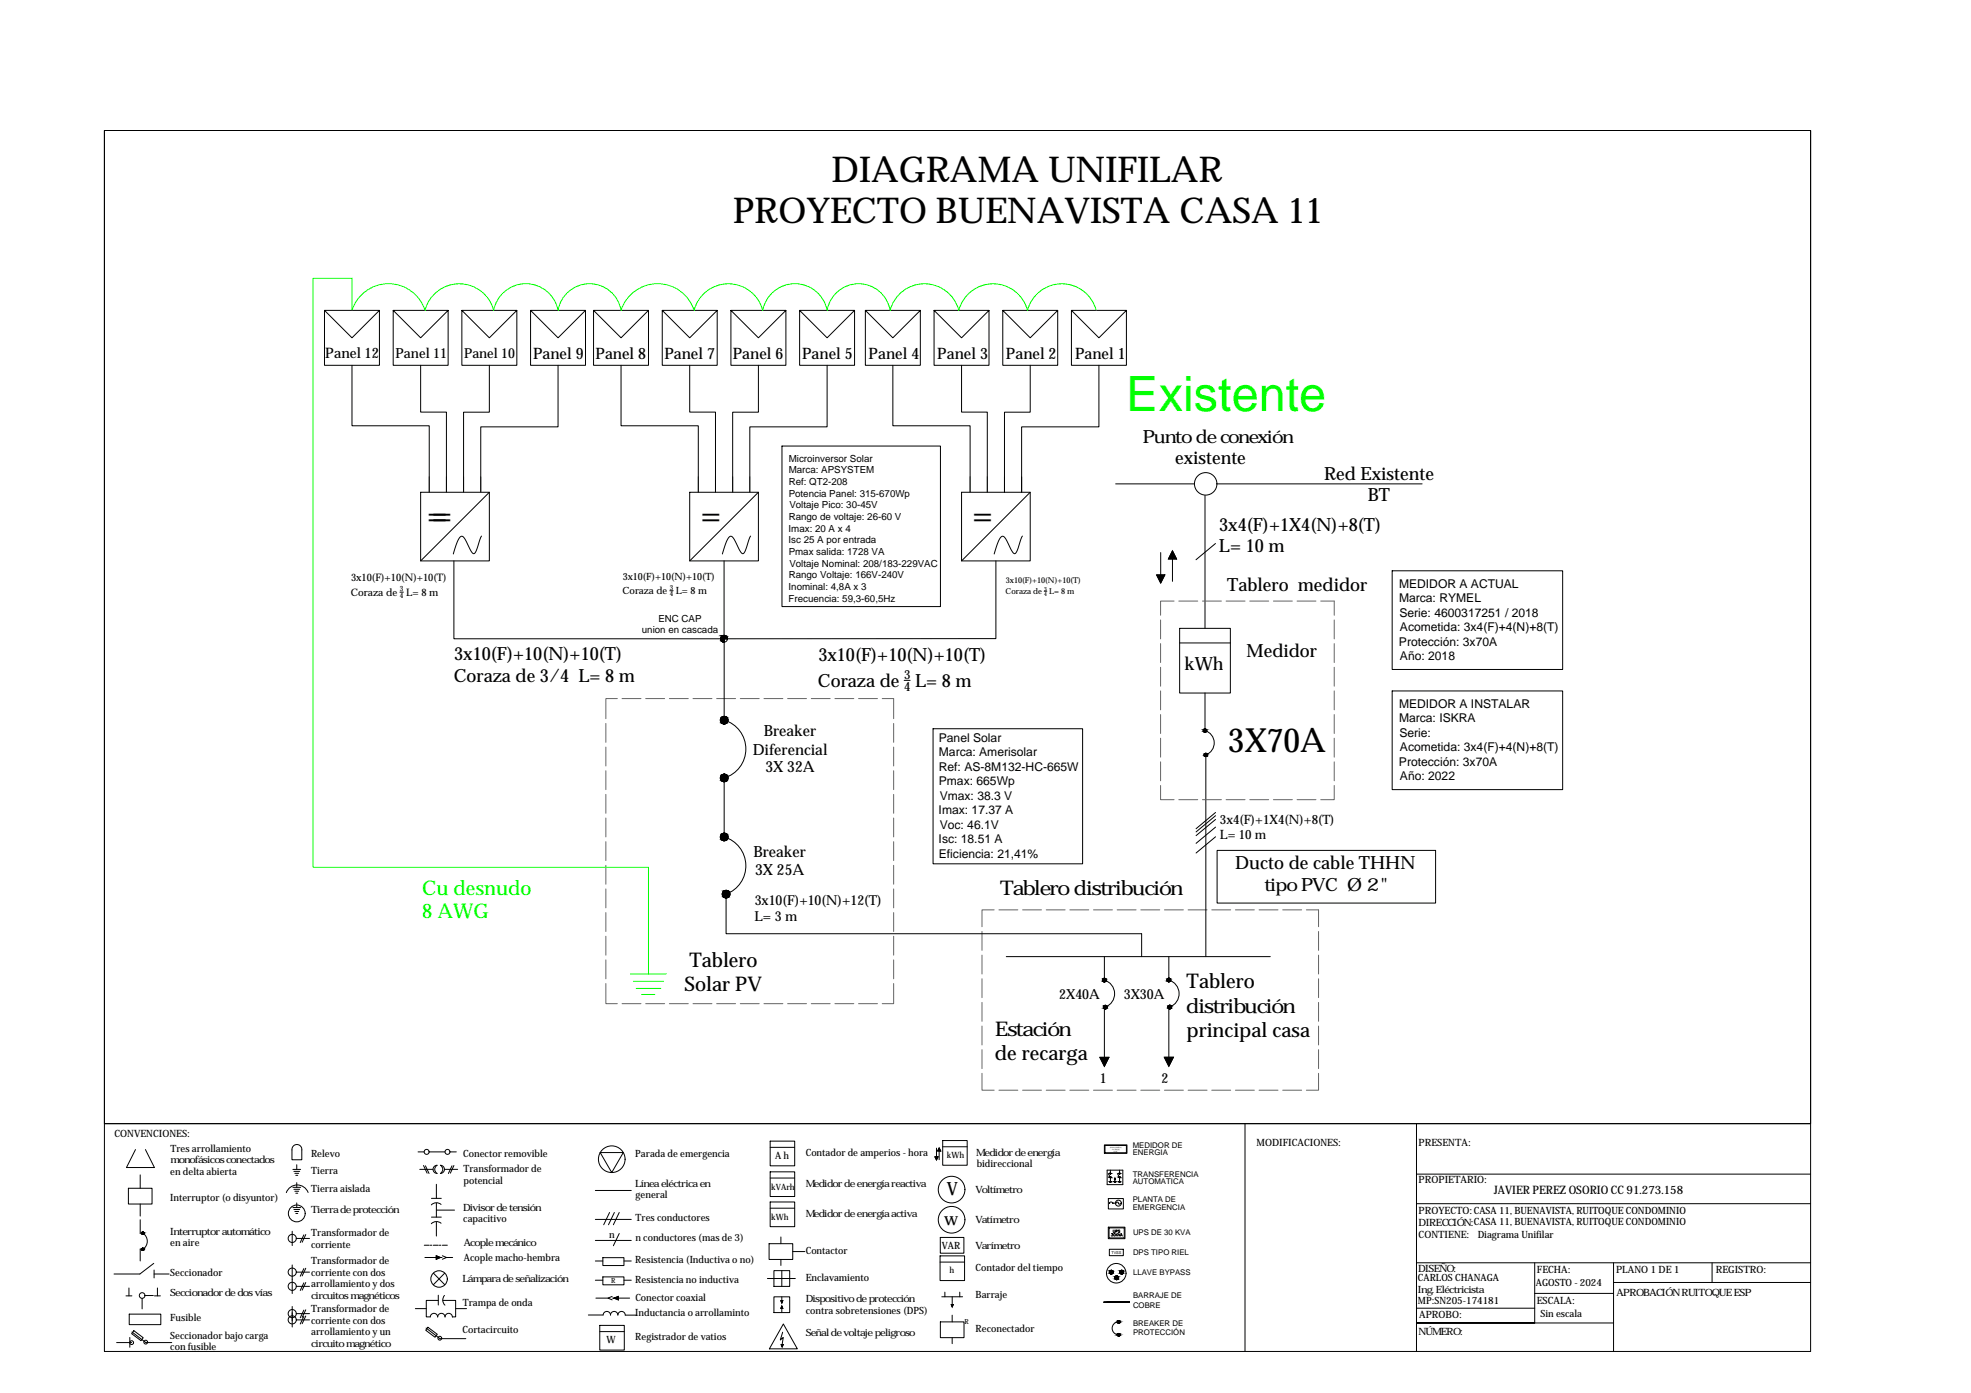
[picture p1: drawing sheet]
<svg xmlns="http://www.w3.org/2000/svg" width="1000mm" height="707mm" viewBox="0 0 1000 707" stroke-linecap="round" stroke-linejoin="round" font-family="sans-serif">
<!-- layer: 0 -->
<g fill="none" stroke="#000" stroke-width=".51">
<path d="M53 66v620h866v-620M53 66h866v504h-866zM165 158h28v27h-28v-27l14 13 14-13M200 158h27v27h-27v-27l13 13 14-13M234 158h28v27h-28v-27l14 13 14-13M269 158h28v27h-28v-27l14 13 14-13M301 158h28v27h-28v-27l14 13 14-13M336 158h28v27h-28v-27l14 13 14-13M371 158h28v27h-28v-27l14 13 14-13M406 158h28v27h-28v-27l14 13 14-13M439 158h28v27h-28v-27l14 13 14-13M474 158h28v27h-28v-27l14 13 14-13"/>
<path d="M509 158h28v27h-28v-27l14 13 14-13M544 158h28v27h-28v-27l14 13 14-13M179 185v31h39v34M213 185v24h14v41M248 185v24h-13v41M283 185v32h-39v33M315 185v31h39v34M350 185v24h13v41M385 185v24h-13v41M420 185v32h-40v33M453 185v31h39v34M488 185v24h13v41"/>
<path d="M523 185v24h-13v41v-8M558 185v32h-40v33v-8M397 226h80v82h-80zM213 250h35v35h-35zM248 250l-35 35M350 250h35v35h-35zM385 250l-35 35M488 250h35v35h-35zM523 250l-35 35M566 246h40M611 252v67M617 246h105"/>
<path d="M244 272l-2 8a1.4 1.4 0 0 1-2 1 1.4 1.4 0 0 1-1-2l-3-5-1-2a7 7 0 0 0-4 6l-1 3M381 272l-3 8a1.4 1.4 0 0 1-1 1 1.4 1.4 0 0 1-2-2l-2-5-2-2a7 7 0 0 0-4 6v3M519 272l-3 8a1.4 1.4 0 0 1-1 1 1.4 1.4 0 0 1-2-2l-3-5-1-2a7 7 0 0 0-4 6l-1 3M595 280l2 4h-4zM617 276l-10 8M230 285v39h137M340 300h2M367 285v40M505 285v39h-138v41a15 15 0 0 1 11 15 15 15 0 0 1-11 15v30a15 15 0 0 1 11 14 15 15 0 0 1-10 15v20h211v11M587 292h4l-2 4zM589 280v12M595 284v11"/>
<path d="M706 290h87v50h-87zM203 301h2M530 300h1M599 319h25v33h-25zM599 326h25M459 345h3M611 352v19a7 7 0 0 1 5 6 7 7 0 0 1-4 6M706 351h87v50h-87zM473 370h76v68h-76zM612 383v102M617 412l-10 9M617 414l-10 8"/>
<path d="M617 416l-10 8M617 420l-10 8M617 425l-10 8M618 432h110v26h-110zM511 485h134M560 485v12a7 7 0 0 1 6 7 7 7 0 0 1-5 7M593 485v12M593 497a7 7 0 0 1 5 7 7 7 0 0 1-4 7M560 511v26M593 511v26M558 537h5l-3 4zM591 537h4l-2 4z"/>
<path d="M53 570h866M391 579h12v13h-12zM478 579h13v12h-13zM632 570v116M719 570v116M69 583l-5 10h14l-4-10M71 596v7M149 593h4M149 582a2.5 2.5 0 0 1 3-1 2.5 2.5 0 0 1 1 3v5h-5v-6zM149 594h3M150 595h2M150 596h1"/>
<path d="M151 591v2M212 585h3M213 593h7M215 592l2 3M216 592l2 4M218 585h8M220 592l2-1a2.5 2.5 0 0 0 0 5 2.1 2.1 0 0 1-2-2 2.1 2.1 0 0 1 0-2zM223 591a2.1 2.1 0 0 1 3 2 2.1 2.1 0 0 1-3 3 2.5 2.5 0 0 0 0-5zM226 593h6M228 585h4M229 592l-1 4M230 592l-1 3"/>
<path d="M305 585h11l-6 10zM391 595h12v12h-12zM391 582h12M391 598h12M474 587h2l-1 2zM475 583v4M477 583v1h-1zM477 584v5M478 582h13M719 596h200M65 603h12v8h-12zM71 611v6"/>
<path d="M71 619v7M149 603h4M149 613h4M149 604h3M149 614h3M150 605h2M150 615h2M150 606h1M150 616h1M151 600v3M151 610v3M156 605a6 6 0 0 0-5-4 6 6 0 0 0-6 4"/>
<path d="M219 608h5M219 618h5M221 601v7M221 611v7M221 614h10M224 611a4 4 0 0 0-5 1M302 604h18M302 619h18M309 615l-3 7M312 615l-3 7M314 615l-3 7M391 610h12v13h-12z"/>
<path d="M391 613h12M719 611h200M71 634v6M72 626a5 5 0 0 1 1 8M148 625v7M150 629h7M154 627l-2 4M155 627l-2 3M215 632h3M216 638h5M218 632h1M220 632h2"/>
<path d="M221 637l2 1-2 1zM221 620v7M223 632h1M224 621a4 4 0 0 0-5 0M224 637l3 1-3 1M224 632h3M227 638h3M302 630h18M302 640h4M306 638h11v4h-11zM314 626l-3 6M317 640h3"/>
<path d="M390 631h12v8h-12zM396 628v3M396 639v3M402 635h6M477 637h12v13h-12zM477 628h12v8h-12zM64 658h3M65 654v4M72 659v5M74 658h4M78 641l-7 6h-13M78 647h8"/>
<path d="M78 645v4M78 658h3M80 654v4M148 642v14M150 646h7M150 653h7M154 644l-2 4M154 651l-2 4M155 644l-2 4M155 651l-2 4M220 646l6 6M222 660h-6v8h2a1.9 1.9 0 0 1 2-1 1.9 1.9 0 0 1 2 1 1.9 1.9 0 0 1 2-1 1.9 1.9 0 0 1 2 1 1.9 1.9 0 0 1 2-1 1.9 1.9 0 0 1 2 1h1v-8h-6"/>
<path d="M222 657v5M226 657a4 4 0 0 0 0 5M226 646l-6 6M302 650h4M302 659h7M306 648h11v4h-11zM311 658l-2 1 2 1M312 659l2-1v2zM314 659h5M317 650h3M389 649h15M393 645h8v8h-8z"/>
<path d="M393 658h8v8h-8zM397 645v8M397 658v3M477 641h12M478 658h10M479 656v2M483 658v4M487 656v2M719 641h200M779 641v30h-60h100M779 656h40M819 651h100"/>
<path d="M819 641v45M869 641v10M66 667h16v5h-16zM66 679v5M67 676l7 5h13M68 675l5 4-1 1-5-3zM148 663v10M150 667h7M150 670h7M154 665l-2 4M154 668l-2 4M155 665l-2 4"/>
<path d="M155 668l-2 4M211 664h5M216 674l7 5h13M217 674l5 3-1 2-5-4zM231 664h6M299 667h7a1.9 1.9 0 0 1 2-1 1.9 1.9 0 0 1 2 1 1.9 1.9 0 0 1 2-1 1.9 1.9 0 0 1 2 1 1.9 1.9 0 0 1 1-1 1.9 1.9 0 0 1 2 1h6M304 673h13v12h-13zM304 676h13M396 660h1v1zM397 663v1h-1zM397 663v3M397 676l-1 4 1-1v4"/>
<path d="M397 672l8 13h-15zM477 671h12v8h-12zM483 662h1l-1 1zM483 667v4M483 679v3M719 664h60M59 681h8M396 682h1v2z"/>
<circle cx="612" cy="246" r="6"/>
<circle cx="367" cy="324" r="1.7"/>
<circle cx="367" cy="365" r="1.9"/>
<circle cx="611" cy="371" r=".8"/>
<circle cx="367" cy="395" r="1.9"/>
<circle cx="612" cy="383" r=".8"/>
<circle cx="367" cy="425" r="1.9"/>
<circle cx="368" cy="454" r="1.9"/>
<circle cx="560" cy="497" r=".9"/>
<circle cx="593" cy="497" r=".9"/>
<circle cx="561" cy="511" r=".9"/>
<circle cx="594" cy="511" r=".9"/>
<circle cx="216" cy="585" r="1.3"/>
<circle cx="227" cy="585" r="1.3"/>
<circle cx="310" cy="588" r="7"/>
<circle cx="151" cy="616" r="4"/>
<circle cx="483" cy="604" r="7"/>
<circle cx="483" cy="619" r="7"/>
<circle cx="72" cy="626" r=".6"/>
<circle cx="72" cy="634" r=".6"/>
<circle cx="148" cy="629" r="2.1"/>
<circle cx="72" cy="657" r="1.4"/>
<circle cx="148" cy="646" r="2.1"/>
<circle cx="148" cy="653" r="2.1"/>
<circle cx="223" cy="649" r="4"/>
<circle cx="148" cy="667" r="2.1"/>
<circle cx="148" cy="670" r="2.1"/>
<circle cx="223" cy="679" r="1"/>
<circle cx="67" cy="681" r="1"/>
<circle cx="74" cy="681" r="1"/>
</g>
<g fill="#000" stroke="#000" stroke-width=".51">
<path d="M595 280l2 4h-4zM587 292h4l-2 4zM366 323h1zM367 324h2zM611 370h1zM611 372h1zM611 382h1zM560 497h1zM560 498h1zM593 496v1zM593 498h1zM560 510h1z"/>
<path d="M593 510h1zM593 512h1zM558 537h5l-3 4zM591 537h4l-2 4zM474 587h2l-1 2zM477 583v1h-1zM396 660h1v1zM397 663v1h-1zM483 662h1l-1 1zM396 682h1v2z"/>
<path d="M366 323h1zM366 323h1z"/>
<path d="M366 323h1zM366 323h1z"/>
<path d="M366 323l1 1zM366 323l1 1z"/>
<path d="M366 324h1zM366 324h1z"/>
<path d="M366 324h1zM366 324h1zM366 324h1zM366 324h1z"/>
<path d="M366 324h1zM366 324h1z"/>
<path d="M366 324l1 1zM366 324l1 1z"/>
<path d="M366 325h1zM366 325h1z"/>
<path d="M366 325h1zM366 325h1z"/>
<path d="M366 325l1 1zM366 325l1 1z"/>
<path d="M366 326h1zM366 326h1z"/>
<path d="M367 323h1zM367 323h1z"/>
<path d="M367 323h1zM367 323h1z"/>
<path d="M367 323h2zM367 323h2z"/>
<path d="M367 323h2zM367 323h2z"/>
<path d="M367 323l2 1zM367 323l2 1z"/>
<path d="M367 324h2zM367 324h2z"/>
<path d="M367 324h2zM367 324h2z"/>
<path d="M367 364h1zM367 364h1z"/>
<path d="M367 364h1zM367 364h1z"/>
<path d="M367 367h1zM367 367h1z"/>
<path d="M367 364h2zM366 364h3z"/>
<path d="M367 367h1zM367 367h1z"/>
<path d="M366 364h3zM366 364h3z"/>
<path d="M366 367h3zM366 367h2z"/>
<path d="M366 364h3zM366 364h3z"/>
<path d="M366 367h3zM366 367h3z"/>
<path d="M366 364l3 1zM366 364l3 1z"/>
<path d="M366 367h3zM366 367h3z"/>
<path d="M366 365h3zM366 365h3z"/>
<path d="M366 366h3zM366 366l3 1z"/>
<path d="M366 365h3zM366 365h3z"/>
<path d="M366 366h3zM366 366h3z"/>
<path d="M366 365h3zM366 365l3 1z"/>
<path d="M611 370h1zM611 370h1z"/>
<path d="M611 370h1zM611 370h1z"/>
<path d="M611 372h1zM611 372h1z"/>
<path d="M611 370h1zM611 370h1z"/>
<path d="M611 371h1zM611 371l1 1z"/>
<path d="M611 370h1zM611 370h1z"/>
<path d="M611 371h1zM611 371h1z"/>
<path d="M611 370l1 1zM611 370l1 1z"/>
<path d="M611 371h1zM611 371h1z"/>
<path d="M611 371h1zM611 371h1z"/>
<path d="M611 371h1zM611 371h1z"/>
<path d="M611 371h1zM611 371h1z"/>
<path d="M611 371h1zM611 371h1z"/>
<path d="M611 371h1zM611 371h1z"/>
<path d="M367 393h1zM367 393h1z"/>
<path d="M367 393h1zM367 393h1z"/>
<path d="M367 397h1zM367 397h1z"/>
<path d="M367 393h2zM366 393h3z"/>
<path d="M367 397h1zM367 397h1z"/>
<path d="M366 393l3 1zM366 394h3z"/>
<path d="M366 396h3zM366 396l2 1z"/>
<path d="M366 394h3zM366 394h3z"/>
<path d="M366 396h3zM366 396h3z"/>
<path d="M366 394h3zM366 394h3z"/>
<path d="M366 396h3zM366 396h3z"/>
<path d="M366 394h3zM366 394h3z"/>
<path d="M366 396h3zM366 396h3z"/>
<path d="M366 394l3 1zM366 394l3 1z"/>
<path d="M366 395h3zM366 395l3 1z"/>
<path d="M366 395h3zM366 395h3z"/>
<path d="M611 382l1 1zM611 383h1z"/>
<path d="M611 384h1zM611 384h1z"/>
<path d="M611 383h1zM611 383h1z"/>
<path d="M611 384h1zM611 384h1z"/>
<path d="M611 383h2zM611 383h2z"/>
<path d="M611 384h1zM611 384h1z"/>
<path d="M611 383h2zM611 383h2z"/>
<path d="M611 384h2zM611 384h1z"/>
<path d="M611 383h2zM611 383h2z"/>
<path d="M611 383h2zM611 383l2 1z"/>
<path d="M611 383h2zM611 383h2z"/>
<path d="M611 383h2zM611 383h2z"/>
<path d="M611 383h2zM611 383h2z"/>
<path d="M367 423h1zM367 423h1z"/>
<path d="M367 423h1zM367 423h1z"/>
<path d="M367 427h1zM367 427h1z"/>
<path d="M367 423h2zM366 423h3z"/>
<path d="M367 426h1zM367 426l1 1z"/>
<path d="M366 423h3zM366 423h3z"/>
<path d="M366 426h3zM366 426h2z"/>
<path d="M366 423l3 1zM366 423l3 1z"/>
<path d="M366 426h3zM366 426h3z"/>
<path d="M366 424h3zM366 424h3z"/>
<path d="M366 426h3zM366 426h3z"/>
<path d="M366 424h3zM366 424h3z"/>
<path d="M366 425h3zM366 425l3 1z"/>
<path d="M366 424l3 1zM366 424l3 1z"/>
<path d="M366 425h3zM366 425h3z"/>
<path d="M366 425h3zM366 425h3z"/>
<path d="M368 452h1zM368 452h1z"/>
<path d="M368 452h1zM368 452h1z"/>
<path d="M368 456h1zM368 456h1z"/>
<path d="M368 452h2zM367 452h3z"/>
<path d="M368 456h1zM368 456h1z"/>
<path d="M367 452l3 1zM367 453h3z"/>
<path d="M367 455h3zM367 455l2 1z"/>
<path d="M367 453h3zM367 453h3z"/>
<path d="M367 455h3zM367 455h3z"/>
<path d="M367 453h3zM367 453h3z"/>
<path d="M367 455h3zM367 455h3z"/>
<path d="M367 453h3zM367 453h3z"/>
<path d="M367 454h3zM367 454l3 1z"/>
<path d="M367 453l3 1zM367 453l3 1z"/>
<path d="M367 454h3zM367 454h3z"/>
<path d="M367 454h3zM367 454h3z"/>
<path d="M560 497h1zM560 497h1z"/>
<path d="M560 497h1zM560 497h1z"/>
<path d="M560 498h1zM560 498h1z"/>
<path d="M560 497h1zM560 497h1z"/>
<path d="M560 498h1zM560 498h1z"/>
<path d="M560 497h1zM560 497h1z"/>
<path d="M560 498h1zM560 498h1z"/>
<path d="M560 497h1zM560 497h1z"/>
<path d="M560 498h1zM560 498h1z"/>
<path d="M560 497h1zM560 497h1z"/>
<path d="M560 498h1zM560 498h1z"/>
<path d="M559 497h2zM559 497h2z"/>
<path d="M559 498h2zM559 498h2z"/>
<path d="M559 497h2zM559 497l2 1z"/>
<path d="M593 497h1zM593 497h1z"/>
<path d="M593 497h1zM593 497h1z"/>
<path d="M592 497h2zM592 497h2z"/>
<path d="M592 498h2zM592 498h2z"/>
<path d="M592 497h2zM592 497h2z"/>
<path d="M592 498h2zM592 498h2z"/>
<path d="M592 497h2zM592 497h2z"/>
<path d="M592 498h2zM592 498h2z"/>
<path d="M592 497h2zM592 497h2z"/>
<path d="M592 497l2 1zM592 497l2 1z"/>
<path d="M592 498h2zM592 498h2z"/>
<path d="M560 510h1zM560 510h1z"/>
<path d="M560 512h1zM560 512h1z"/>
<path d="M560 510l2 1zM560 511h2z"/>
<path d="M560 512h1zM560 512h1z"/>
<path d="M560 511h2zM560 511h2z"/>
<path d="M560 512h2zM560 512h1z"/>
<path d="M560 511h2zM560 511h2z"/>
<path d="M560 512h2zM560 512h2z"/>
<path d="M560 511h2zM560 511h2z"/>
<path d="M560 511h2zM560 511l2 1z"/>
<path d="M560 511h2zM560 511h2z"/>
<path d="M560 511h2zM560 511h2z"/>
<path d="M560 511h2zM560 511h2z"/>
<path d="M593 510h1zM593 510h1z"/>
<path d="M593 510h1zM593 510h1z"/>
<path d="M593 512h1zM593 512h1z"/>
<path d="M593 510h1zM593 510h1z"/>
<path d="M593 512h1zM593 512h1z"/>
<path d="M593 510l1 1zM593 510l1 1z"/>
<path d="M593 512h1zM593 512h1z"/>
<path d="M593 511h1zM593 511h1z"/>
<path d="M593 512h1zM593 512h1z"/>
<path d="M593 511h1zM593 511h1z"/>
<path d="M593 511h1zM593 511l1 1z"/>
<path d="M593 511h1zM593 511h1z"/>
<path d="M593 511h1zM593 511h1z"/>
<path d="M593 511h1zM593 511h1z"/>
<path d="M72 625h1zM72 625h1z"/>
<path d="M72 633l1 1zM72 634h1z"/>
<path d="M72 634h1zM72 634h1z"/>
<path d="M72 635h1zM72 635h1z"/>
<path d="M72 625h1zM72 625h1z"/>
<path d="M72 626h1zM72 626h1z"/>
<path d="M72 625h1zM72 625h1z"/>
<path d="M72 626h1zM72 626h1z"/>
<path d="M72 634h1zM72 634h1z"/>
<path d="M72 634h1zM72 634l1 1z"/>
<path d="M72 625l1 1zM72 625l1 1z"/>
<path d="M72 626h1zM72 626h1z"/>
<path d="M72 634h1zM72 634h1z"/>
<path d="M72 634h1zM72 634h1z"/>
<path d="M72 626h1zM72 626h1z"/>
<path d="M72 626h1zM72 626h1z"/>
<path d="M72 634h1zM72 634h1z"/>
<path d="M72 634h1zM72 634h1z"/>
<path d="M72 626h1zM72 626h1z"/>
<path d="M72 626h1zM72 626h1z"/>
<path d="M72 634h1zM72 634h1z"/>
<path d="M72 634h1zM72 634h1z"/>
<path d="M72 626h1zM72 626h1z"/>
<path d="M72 626h1zM72 626h1z"/>
<path d="M72 626h1zM72 626h1z"/>
<path d="M72 634h1zM72 634h1z"/>
<path d="M72 634h1zM72 634h1z"/>
<path d="M72 634h1zM72 634h1z"/>
<path d="M221 637l2 1h-2zM221 638v1l2-1z"/>
<path d="M312 659l2-1v1zM312 659l2 1v-1z"/>
</g>
<g fill="none" stroke="#636466" stroke-width=".51">
<path d="M589 315v9M596 305h-7v7M598 305h10M610 305h10M622 305h10M634 305h10M646 305h10M658 305h10M670 305h7v7M677 315v9M589 327v9M589 339v9"/>
<path d="M677 327v9M677 339v9M313 355h-6v10M316 355h9M328 355h9M340 355h9M352 355h9M364 355h9M376 355h9M388 355h9M400 355h9M412 355h9"/>
<path d="M424 355h9M436 355h9M448 355h5v10M589 351v9M677 351v9M307 367v10M307 379v10M453 367v10M453 379v10M589 363v9M589 375v9M677 363v9"/>
<path d="M677 375v9M307 391v10M453 391v10M589 399v7h7M589 387v9M677 399v7h-7M677 387v9M307 403v10M307 415v10M453 403v10M453 415v10M598 406h10"/>
<path d="M610 406h10M622 406h10M634 406h10M646 406h10M658 406h10M307 427v10M307 439v10M453 427v10M453 439v10M307 451v10M453 451v10M307 463v10"/>
<path d="M307 475v10M453 463v10M453 475v10M498 473v9M504 462h-6v8M507 462h9M519 462h9M531 462h9M543 462h9M555 462h9M567 462h9M579 462h9"/>
<path d="M591 462h9M603 462h9M615 462h9M627 462h9M639 462h9M651 462h9M663 462h6v8M669 473v9M307 499v10h6M307 487v10M453 499v10h-5M453 487v10"/>
<path d="M498 485v9M498 497v9M669 485v9M669 497v9M316 509h9M328 509h9M340 509h9M352 509h9M364 509h9M376 509h9M388 509h9M400 509h9"/>
<path d="M412 509h9M424 509h9M436 509h9M498 509v9M669 509v9M498 521v9M498 533v9M669 521v9M669 533v9M498 545v8h6M507 553h9M519 553h9"/>
<path d="M531 553h9M543 553h9M555 553h9M567 553h9M579 553h9M591 553h9M603 553h9M615 553h9M627 553h9M639 553h9M651 553h9M669 545v8h-6"/>
</g>
<g fill="none" stroke="#0f0" stroke-width=".51">
<path d="M179 158v-17h-20v299h170v54M283 157a17 17 0 0 0-16-13 17 17 0 0 0-16 13 18 18 0 0 0-18-13 18 18 0 0 0-17 13 19 19 0 0 0-19-13 19 19 0 0 0-18 13M283 158a16 16 0 0 1 16-14 16 16 0 0 1 16 14M420 157a17 17 0 0 0-17-13 17 17 0 0 0-16 13 18 18 0 0 0-17-13 18 18 0 0 0-18 13 19 19 0 0 0-18-13 19 19 0 0 0-19 13M420 158a16 16 0 0 1 16-14 16 16 0 0 1 16 14M452 157a18 18 0 0 1 17-13 18 18 0 0 1 18 13 18 18 0 0 1 17-13 18 18 0 0 1 17 13 18 18 0 0 1 18-13 18 18 0 0 1 17 13M218 242v8M227 242v8M235 242v8M244 242v8M354 242v8M363 242v8"/>
<path d="M372 242v8M380 242v8M492 242v8M501 242v8M320 494h18M321 498h16M323 502h12M326 505h6"/>
</g>
<g fill="none" stroke="#000" stroke-width=".51">
<path d="M560 581h12v4h-12zM561 581h11v4h-11zM562 594h8v7h-8zM562 596l1 2v2M563 596h.1M563 597h.1M563 600h.1M563 594v2M566 600h.1M566 599v1M567 596l1 2v2M568 596h.1"/>
<path d="M568 600h.1M568 597h.1M568 594v2M562 608h8v6h-8zM563 610h1h1M565 611h1M566 611l1-1 1 1h1M562 623h9v6h-9zM563 623h7v5h-7zM563 634h7v3h-7zM567 671a3 3 0 0 0-3 3 3 3 0 0 0 3 3M567 671l1 1"/>
<path d="M568 677h-1"/>
<circle cx="563" cy="598" r=".2"/>
<circle cx="563" cy="596" r=".2"/>
<circle cx="563" cy="600" r=".2"/>
<circle cx="566" cy="600" r=".2"/>
<circle cx="568" cy="598" r=".2"/>
<circle cx="568" cy="600" r=".2"/>
<circle cx="568" cy="596" r=".2"/>
<circle cx="563" cy="611" r=".1"/>
<circle cx="565" cy="611" r=".1"/>
<circle cx="567" cy="611" r="1.5"/>
<circle cx="566" cy="646" r="5"/>
<circle cx="567" cy="649" r=".9"/>
<circle cx="569" cy="646" r=".9"/>
<circle cx="568" cy="671" r=".6"/>
<circle cx="568" cy="677" r=".6"/>
</g>
<g fill="#000" stroke="#000" stroke-width=".51">
<path d="M563 645h1zM566 648h1zM566 649h1z"/>
<path d="M563 596h1zM563 596h1z"/>
<path d="M563 598h1zM563 598h1z"/>
<path d="M563 600h1zM563 600h1z"/>
<path d="M563 645h1zM563 645h1z"/>
<path d="M563 646h1zM563 646l1 1z"/>
<path d="M563 645h2zM563 645h2z"/>
<path d="M563 646h1zM563 646h1z"/>
<path d="M563 645h2zM563 645h2z"/>
<path d="M563 646h2zM563 646h1z"/>
<path d="M563 645h2zM563 645h2z"/>
<path d="M563 646h2zM563 646h2z"/>
<path d="M563 645h2zM563 645h2z"/>
<path d="M563 646h2zM563 646h2z"/>
<path d="M563 645l2 1zM563 645l2 1z"/>
<path d="M563 646h2zM563 646h2z"/>
<path d="M563 646h2zM563 646h2z"/>
<path d="M566 648h1zM566 648h1z"/>
<path d="M566 648h1zM566 648h1z"/>
<path d="M566 649h1zM566 649h1z"/>
<path d="M566 648h1zM566 648h1z"/>
<path d="M566 649h1zM566 649h1z"/>
<path d="M566 648h1zM566 648h1z"/>
<path d="M566 649h1zM566 649h1z"/>
<path d="M566 648h1zM566 648h1z"/>
<path d="M566 649h1zM566 649h1z"/>
<path d="M566 648h2zM566 648h2z"/>
<path d="M566 649h1zM566 649h1z"/>
<path d="M566 648l2 1zM566 648l2 1z"/>
<path d="M566 649h2zM566 649h2z"/>
<path d="M566 649h2zM566 649h1z"/>
<path d="M569 645h1zM569 645h1z"/>
<path d="M569 645h1zM569 645h1z"/>
<path d="M569 646h1zM569 646v1z"/>
<path d="M569 645h1zM569 645h1z"/>
<path d="M569 646h1zM569 646h1z"/>
<path d="M568 645h2zM568 645h2z"/>
<path d="M568 646h2zM568 646h2z"/>
<path d="M568 645h2zM568 645h2z"/>
<path d="M568 646h2zM568 646h2z"/>
<path d="M568 645h2zM568 645h2z"/>
<path d="M568 646h2zM568 646h2z"/>
<path d="M568 645l2 1zM568 645l2 1z"/>
<path d="M568 646h2zM568 646h2z"/>
<path d="M568 646h2zM568 646h2z"/>
<path d="M560 661h13zM560 661h13z"/>
<path d="M567 677h1zM567 677h1z"/>
<path d="M567 670h1zM567 670h1z"/>
<path d="M567 677h1zM567 677h1z"/>
<path d="M567 678h1zM567 678h1z"/>
<path d="M567 670h1zM567 670h1z"/>
<path d="M567 671h1zM567 671h1z"/>
<path d="M567 677h1zM567 677h1z"/>
<path d="M567 678h1zM567 678h1z"/>
<path d="M567 670h1zM567 670h1z"/>
<path d="M567 671h1zM567 671h1z"/>
<path d="M567 677h1zM567 677h1z"/>
<path d="M567 678h1zM567 678h1z"/>
<path d="M567 670l1 1zM567 670l1 1z"/>
<path d="M567 671h1zM567 671h1z"/>
<path d="M567 677h1zM567 677h1z"/>
<path d="M567 678h1zM567 678h1z"/>
<path d="M567 671h1zM567 671h1z"/>
<path d="M567 671h1zM567 671h1z"/>
<path d="M567 677h1zM567 677h1z"/>
<path d="M567 678h1zM567 678h1z"/>
<path d="M567 671h1zM567 671h1z"/>
<path d="M567 671h1zM567 671h1z"/>
<path d="M567 677h1zM567 677h1z"/>
<path d="M567 678h1zM567 678h1z"/>
<path d="M567 671h1zM567 671h1z"/>
<path d="M567 671h1zM567 671h1z"/>
<path d="M567 677h1zM567 677l1 1z"/>
<path d="M567 671h1zM567 671h1z"/>
</g>
<text font-size="24.7" fill="#0f0" x="572" y="208">Existente</text>
<g font-size="18.1">
<text x="422" y="92">DIAGRAMA UNIFILAR</text>
<text x="372" y="113">PROYECTO BUENAVISTA CASA 11</text>
</g>
<g font-size="17.1">
<text x="217" y="267">=</text>
<text x="219" y="267">=</text>
<text x="356" y="267">=</text>
<text x="494" y="267">=</text>
</g>
<text font-size="16.9" x="623" y="382">3X70A</text>
<g font-size="10.3" fill="#0f0">
<text x="214" y="454">Cu desnudo</text>
<text x="214" y="466">8 AWG</text>
</g>
<g font-size="10.3">
<text x="508" y="454">Tablero distribución</text>
<text x="350" y="491">Tablero</text>
<text x="347" y="503">Solar PV</text>
<text x="602" y="502">Tablero</text>
<text x="602" y="514">distribución</text>
<text x="505" y="526">Estación</text>
<text x="602" y="526">principal casa</text>
<text x="505" y="538">de recarga</text>
</g>
<g font-size="9.2">
<text x="580" y="225">Punto de conexión</text>
<text x="596" y="236">existente</text>
<text x="672" y="243">Red Existente</text>
<text x="694" y="254">BT</text>
<text x="619" y="269">3x4(F)+1X4(N)+8(T)</text>
<text x="619" y="280">L= 10 m</text>
<text x="623" y="300">Tablero medidor</text>
<text x="230" y="335">3x10(F)+10(N)+10(T)</text>
<text x="415" y="336">3x10(F)+10(N)+10(T)</text>
<text x="632" y="334">Medidor</text>
<text x="601" y="340">kWh</text>
<text x="230" y="346">Coraza de 3/4 L= 8 m</text>
<text x="415" y="349">Coraza de</text>
<text x="464" y="349">L= 8 m</text>
<text x="627" y="441">Ducto de cable THHN</text>
<text x="642" y="452">tipo PVC Ø 2 &quot;</text>
<text x="480" y="606">V</text>
<text x="479" y="622">w</text>
</g>
<g font-size="8">
<text x="270" y="182">Panel 9</text>
<text x="302" y="182">Panel 8</text>
<text x="337" y="182">Panel 7</text>
<text x="372" y="182">Panel 6</text>
<text x="407" y="182">Panel 5</text>
<text x="441" y="182">Panel 4</text>
<text x="476" y="182">Panel 3</text>
<text x="510" y="182">Panel 2</text>
<text x="545" y="182">Panel 1</text>
</g>
<g font-size="7.8">
<text x="388" y="374">Breaker</text>
<text x="382" y="383">Diferencial</text>
<text x="388" y="392">3X 32A</text>
<text x="382" y="435">Breaker</text>
<text x="383" y="444">3X 25A</text>
</g>
<text font-size="7.4" x="165" y="182">Panel 12</text>
<text font-size="7.1" x="201" y="181">Panel 11</text>
<g font-size="7">
<text x="235" y="182">Panel 10</text>
<text x="383" y="459">3x10(F)+10(N)+12(T)</text>
<text x="383" y="468">L= 3 m</text>
<text x="537" y="507">2X40A</text>
<text x="570" y="507">3X30A</text>
<text x="558" y="550">1</text>
<text x="589" y="550">2</text>
</g>
<g font-size="6.5">
<text x="459" y="345">3</text>
<text x="459" y="351">4</text>
<text x="619" y="418">3x4(F)+1X4(N)+8(T)</text>
<text x="619" y="426">L= 10 m</text>
</g>
<g font-size="6.1">
<text x="710" y="298">MEDIDOR A ACTUAL</text>
<text x="710" y="306">Marca: RYMEL</text>
<text x="710" y="313">Serie: 4600317251 / 2018</text>
<text x="710" y="320">Acometida: 3x4(F)+4(N)+8(T)</text>
<text x="710" y="328">Protección: 3x70A</text>
<text x="710" y="335">Año: 2018</text>
<text x="710" y="359">MEDIDOR A INSTALAR</text>
<text x="710" y="367">Marca: ISKRA</text>
<text x="476" y="377">Panel Solar</text>
<text x="710" y="374">Serie:</text>
<text x="476" y="384">Marca: Amerisolar</text>
<text x="710" y="381">Acometida: 3x4(F)+4(N)+8(T)</text>
<text x="710" y="389">Protección: 3x70A</text>
<text x="476" y="391">Ref: AS-8M132-HC-665W</text>
<text x="476" y="399">Pmax: 665Wp</text>
<text x="710" y="396">Año: 2022</text>
<text x="477" y="406">Vmax: 38.3 V</text>
<text x="476" y="413">Imax: 17.37 A</text>
<text x="477" y="421">Voc: 46.1V</text>
<text x="476" y="428">Isc: 18.51 A</text>
<text x="476" y="435">Eficiencia: 21,41%</text>
</g>
<text font-size="5.9" x="758" y="606">JAVIER PEREZ OSORIO CC 91.273.158</text>
<g font-size="5.3">
<text x="178" y="295">3x10(F)+10(N)+10(T)</text>
<text x="178" y="302">Coraza de</text>
<text x="206" y="302">L= 8 m</text>
</g>
<g font-size="5.1">
<text x="316" y="294">3x10(F)+10(N)+10(T)</text>
<text x="316" y="302">Coraza de</text>
<text x="343" y="302">L= 8 m</text>
<text x="58" y="577">CONVENCIONES:</text>
<text x="638" y="582">MODIFICACIONES:</text>
<text x="720" y="582">PRESENTA:</text>
<text x="87" y="584">Tres arrollamiento</text>
<text x="158" y="587">Relevo</text>
<text x="235" y="587">Conector removible</text>
<text x="322" y="587">Parada de emergencia</text>
<text x="409" y="587">Contador de amperios - hora</text>
<text x="495" y="586">Medidor de energía</text>
<text x="86" y="590">monofásicos conectados</text>
<text x="393" y="588">A h</text>
<text x="496" y="592">bidireccional</text>
<text x="86" y="596">en delta abierta</text>
<text x="158" y="596">Tierra</text>
<text x="235" y="595">Transformador de</text>
<text x="158" y="605">Tierra aislada</text>
<text x="235" y="601">potencial</text>
<text x="322" y="602">Línea eléctrica en</text>
<text x="409" y="602">Medidor de energía reactiva</text>
<text x="495" y="606">Voltímetro</text>
<text x="720" y="600">PROPIETARIO:</text>
<text x="86" y="610">Interruptor (o disyuntor)</text>
<text x="323" y="608">general</text>
<text x="158" y="615">Tierra de protección</text>
<text x="235" y="614">Divisor de tensión</text>
<text x="409" y="618">Medidor de energía activa</text>
<text x="720" y="616">PROYECTO:CASA 11, BUENAVISTA, RUITOQUE CONDOMINIO</text>
<text x="235" y="620">capacitivo</text>
<text x="323" y="620">Tres conductores</text>
<text x="495" y="621">Vatímetro</text>
<text x="720" y="622">DIRECCIÓN:CASA 11, BUENAVISTA, RUITOQUE CONDOMINIO</text>
<text x="86" y="627">Interruptor automático</text>
<text x="158" y="628">Transformador de</text>
<text x="309" y="628">n</text>
<text x="322" y="630">n conductores (mas de 3)</text>
<text x="720" y="628">CONTIENE:</text>
<text x="750" y="628">Diagrama Unifilar</text>
<text x="86" y="632">en aire</text>
<text x="158" y="633">corriente</text>
<text x="235" y="632">Acople mecánico</text>
<text x="478" y="634">VAR</text>
<text x="495" y="634">Varímetro</text>
<text x="158" y="642">Transformador de</text>
<text x="235" y="640">Acople macho-hembra</text>
<text x="322" y="641">Resistencia (Inductiva o no)</text>
<text x="409" y="636">Contactor</text>
<text x="86" y="647">Seccionador</text>
<text x="158" y="647">corriente con dos</text>
<text x="495" y="645">Contador del tiempo</text>
<text x="720" y="645">DISEÑO:</text>
<text x="780" y="646">FECHA:</text>
<text x="820" y="646">PLANO 1 DE 1</text>
<text x="871" y="646">REGISTRO:</text>
<text x="158" y="653">arrollamiento y dos</text>
<text x="235" y="651">Lámpara de señalización</text>
<text x="322" y="651">Resistencia no inductiva</text>
<text x="409" y="650">Enclavamiento</text>
<text x="719" y="650">CARLOS CHANAGA</text>
<text x="779" y="653">AGOSTO - 2024</text>
<text x="86" y="658">Seccionador de dos vías</text>
<text x="158" y="659">circuitos magnéticos</text>
<text x="495" y="659">Barraje</text>
<text x="719" y="656">Ing. Eléctricista</text>
<text x="820" y="658">APROBACIÓN RUITOQUE ESP</text>
<text x="235" y="663">Trampa de onda</text>
<text x="322" y="660">Conector coaxial</text>
<text x="409" y="661">Dispositivo de protección</text>
<text x="719" y="662">MP:SN205-174181</text>
<text x="780" y="662">ESCALA:</text>
<text x="86" y="670">Fusible</text>
<text x="158" y="672">corriente con dos</text>
<text x="158" y="666">Transformador de</text>
<text x="322" y="668">Inductancia o arrollaminto</text>
<text x="409" y="667">contra sobretensiones (DPS)</text>
<text x="720" y="669">APROBO:</text>
<text x="782" y="669">Sin escala</text>
<text x="158" y="678">arrollamiento y un</text>
<text x="235" y="676">Cortacircuito</text>
<text x="495" y="676">Reconectador</text>
<text x="720" y="677">NÚMERO:</text>
<text x="86" y="679">Seccionador bajo carga</text>
<text x="158" y="684">circuito magnético</text>
<text x="308" y="682">W</text>
<text x="322" y="680">Registrador de vatios</text>
<text x="409" y="678">Señal de voltaje peligroso</text>
<text x="86" y="685">con fusible</text>
</g>
<g font-size="4.9">
<text x="400" y="234">Microinversor Solar</text>
<text x="400" y="240">Marca: APSYSTEM</text>
<text x="400" y="246">Ref: QT2-208</text>
<text x="400" y="252">Potencia Panel: 315-670Wp</text>
<text x="400" y="264">Rango de voltaje: 26-60 V</text>
<text x="401" y="258">Voltaje Pico: 30-45V</text>
<text x="400" y="270">Imax: 20 A x 4</text>
<text x="400" y="276">Isc 25 A por entrada</text>
<text x="400" y="282">Pmax salida: 1728 VA</text>
<text x="401" y="288">Voltaje Nominal: 208/183-229VAC</text>
<text x="400" y="294">Rango Voltaje: 166V-240V</text>
<text x="400" y="299">Inominal: 4,8A x 3</text>
<text x="400" y="305">Frecuencia: 59,3-60,5Hz</text>
<text x="334" y="316">ENC CAP</text>
<text x="326" y="321">union en cascada</text>
</g>
<g font-size="4.4">
<text x="481" y="588">kWh</text>
<text x="391" y="604">kVArh</text>
<text x="391" y="619">kWh</text>
<text x="564" y="627">UPS</text>
<text x="482" y="646">h</text>
</g>
<g font-size="4.1">
<text x="510" y="296">3x10(F)+10(N)+10(T)</text>
<text x="510" y="301">Coraza de</text>
<text x="532" y="301">L= 8 m</text>
</g>
<g font-size="4">
<text x="575" y="582">MEDIDOR DE</text>
<text x="575" y="586">ENERGIA</text>
<text x="575" y="597">TRANSFERENCIA</text>
<text x="575" y="601">AUTOMATICA</text>
<text x="575" y="610">PLANTA DE</text>
<text x="575" y="614">EMERGENCIA</text>
<text x="575" y="627">UPS DE 30 KVA</text>
<text x="575" y="637">DPS TIPO RIEL</text>
<text x="575" y="647">LLAVE BYPASS</text>
<text x="575" y="659">BARRAJE DE</text>
<text x="575" y="664">COBRE</text>
<text x="575" y="673">BREAKER DE</text>
<text x="575" y="678">PROTECCIÓN</text>
</g>
<g font-size="3.7">
<text x="203" y="300">3</text>
<text x="203" y="304">4</text>
</g>
<g font-size="3.6">
<text x="340" y="299">3</text>
<text x="340" y="303">4</text>
</g>
<g font-size="3.5">
<text x="310" y="651">R</text>
<text x="489" y="672">R</text>
</g>
<g font-size="2.9">
<text x="530" y="300">3</text>
<text x="530" y="302">4</text>
</g>
<text font-size="1.9" x="564" y="636">TVSS</text>
<g font-size=".8">
<text x="563" y="582">(kW-h) (kVAR-h)</text>
<text x="564" y="583">3 x 120 [V]</text>
<text x="565" y="584">5 [A]</text>
</g>
</svg>
